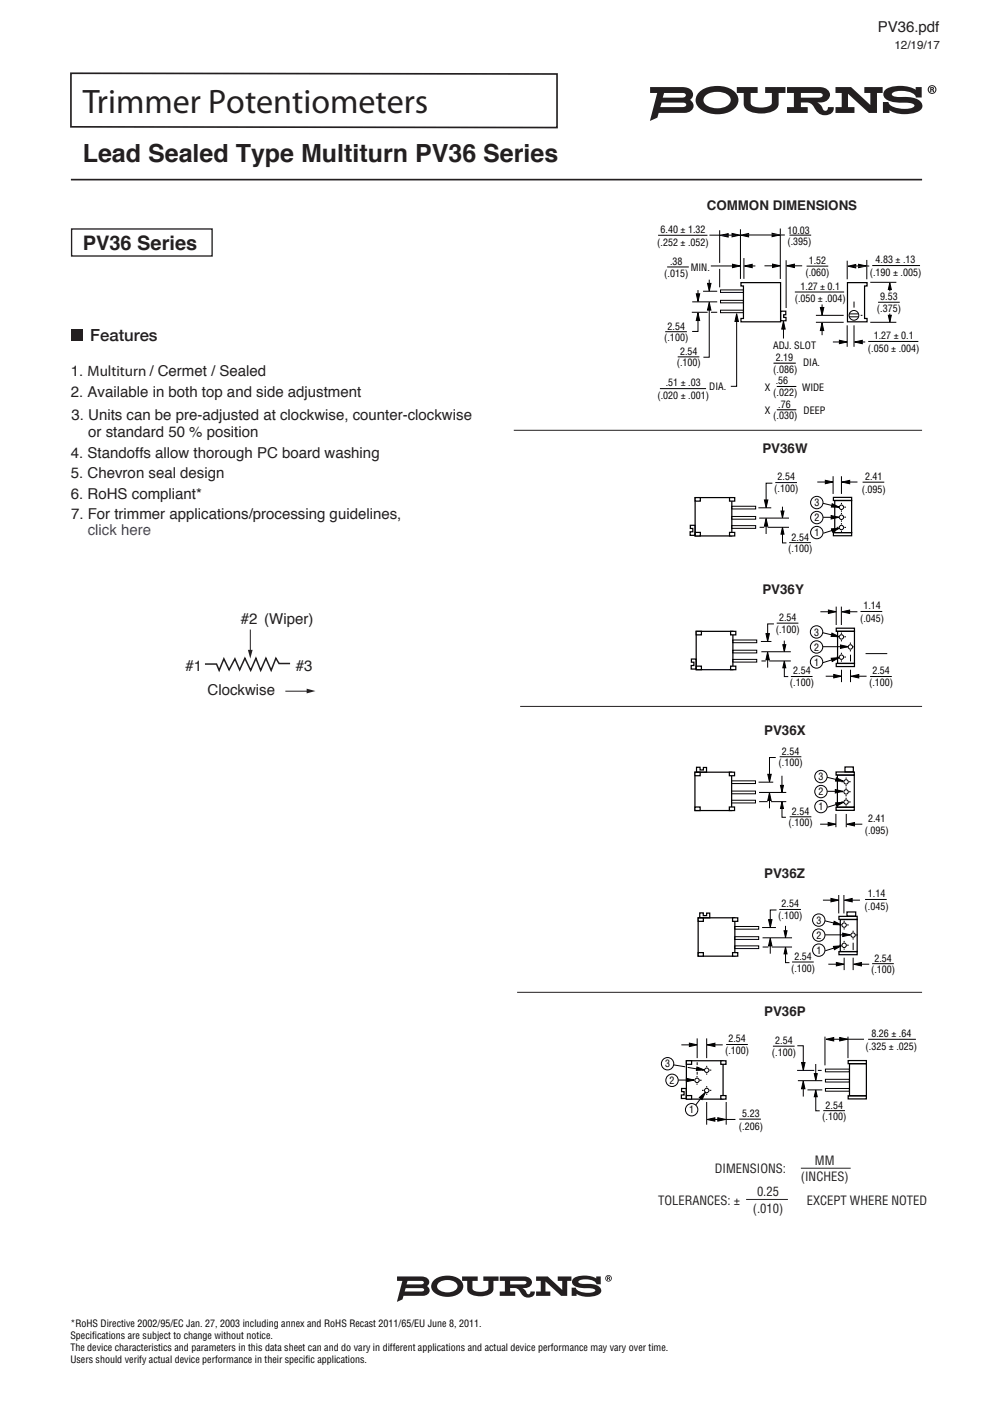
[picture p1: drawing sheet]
<svg xmlns="http://www.w3.org/2000/svg" width="210mm" height="297mm" viewBox="0 0 210 297" stroke-linecap="round" stroke-linejoin="round" font-family="sans-serif">
<!-- layer: Layer 1 -->
<path d="M15.1 48.4h29.8v5.8h-29.8z" fill="none" stroke="#231f20" stroke-width=".28"/>
<path d="M15 15.5l102.8 .2v11.3l-102.8-.2z" fill="none" stroke="#231f20" stroke-width=".35"/>
<path d="M197 18.7l.3 .1-.3 .1z" fill="#fff"/>
<g fill="#231f20">
<path d="M155.8 18.4h4.4v1.3h-1.5v2a1.92 1.92 0 0 0 2.3 1.1l.5-.1a1.83 1.83 0 0 0 1.7-1v-2h-1.4v-1.3h4.3v1.3h-1.4v2.3a2.78 2.78 0 0 1-3 2h-.7a4 4 0 0 1-3.6-1.4l-.1-2.9h-1.5z"/>
<path d="M176.7 18.4h3.3l4.1 3.8v-2.5h-1.3v-1.3h3.9v1.3h-1.2v4.2h-1.7l-4.5-4.1v2.9h1.4v1.2h-4v-1.2h1.3v-3h-1.3z"/>
<path d="M187.3 18.9a6.8 6.8 0 0 1 6.3 .1v-.6h1.3v2.2h-1.2a1.61 1.61 0 0 0-1.4-1.2 3.9 3.9 0 0 0-3.7 .4v.3a3 3 0 0 0 2.4 .4 4.8 4.8 0 0 1 3.8 1.1 1.25 1.25 0 0 1-.7 2 6.7 6.7 0 0 1-6-.3v.6h-1.4v-2.3h1.2a2.75 2.75 0 0 0 2.7 1.4 3.7 3.7 0 0 0 2.7-.5l.1-.2a2.44 2.44 0 0 0-2.4-.6h-1.5a2.48 2.48 0 0 1-2.7-1.8l.1-.5z"/>
<path d="M15 69.7h2.5v2.5h-2.5z"/>
<path d="M197 18.6v.3l.2-.1v-.2zM196.7 18.4l.7 .1 .1 .2-.2 .3 .2 .5h-.2l-.2-.4-.1 .4h-.3zM196.4 18.9a.71 .71 0 0 0 1.4 0 .71 .71 0 0 0-1.4 0zM196.2 18.9a.93 .93 0 0 1 1.8 0 .93 .93 0 0 1-1.8 0z"/>
<path d="M139.9 21.7h4.5l.6 .2 .1 .4-.4 .3-.5 .1h-4.6zM140.4 19.7h4l.6 .2v.4l-.3 .3-.5 .1h-4zM137.5 18.4v1.3h1.5l-1.6 5.9 1.6-.7 .3-1h5.5a1.52 1.52 0 0 0 1.6-.8 1.52 1.52 0 0 0-.3-1.8l-.2-.2a1.44 1.44 0 0 0 .6-1.6 1.44 1.44 0 0 0-1.5-1z"/>
<path d="M149.4 20.1a4.2 4.2 0 0 1 4.8 .2 1.39 1.39 0 0 1-.7 2.2 4.2 4.2 0 0 1-4.4-.5 1.25 1.25 0 0 1 .3-1.9zM147.8 19.5a2.33 2.33 0 0 0 .7 3.8 6.2 6.2 0 0 0 6.9-.4 2.5 2.5 0 0 0-1.1-4.2 6.3 6.3 0 0 0-6.5 .8z"/>
<path d="M169.4 19.7h3.9l.6 .2 .1 .2-.2 .4-.2 .1-4.2 .1zM166.4 18.4v1.3h1.5v3h-1.5v1.2h4.4v-1.2h-1.4v-1a2.78 2.78 0 0 1 2.2 .3l.5 .6a2.35 2.35 0 0 0 4.1 .9l.1-.8h-1.2a.6 .6 0 0 1-.6 .7 1.05 1.05 0 0 1-.7-.9l-1-.8a2.09 2.09 0 0 0 2.7-1.6 1.93 1.93 0 0 0-2.2-1.7z"/>
</g>
<path d="M128.6 270.3h.2l-.2 .1z" fill="#fff"/>
<g fill="#231f20">
<path d="M97.7 270h3.3v1h-1.1v1.5a1.31 1.31 0 0 0 1.7 .8l.4-.1a1.19 1.19 0 0 0 1.3-.7v-1.5h-1.1v-1h3.2v1h-1v1.7a2.41 2.41 0 0 1-2.8 1.5h-.5a2.06 2.06 0 0 1-2.3-1.5v-1.7h-1.1z"/>
<path d="M113.4 270h2.4l3.1 2.9v-1.9h-1v-1h3v1h-.9v3.1h-1.3l-3.3-3v2.1h1v.9h-3v-.9h1v-2.2h-1z"/>
<path d="M121.4 270.3a5.2 5.2 0 0 1 4.7 .2v-.5h.9v1.7h-.9a2.02 2.02 0 0 0-2.3-1.1 1.44 1.44 0 0 0-1.5 .6l.2 .2 1.2 .2a4.5 4.5 0 0 1 3.2 .8 1 1 0 0 1 .2 1.1 1 1 0 0 1-.9 .5 5 5 0 0 1-4.3-.3v.4h-1v-1.7h.9a2.49 2.49 0 0 0 2.5 1.1 1.52 1.52 0 0 0 1.6-.5 1.89 1.89 0 0 0-1.9-.5h-.6a2.17 2.17 0 0 1-2.4-1.3l.1-.5z"/>
<path d="M128.6 270.2v.2l.2-.1v-.1zM128.4 270l.5 .1v.3l.1 .4h-.2l-.2-.3v.3h-.2zM128.2 270.4a.53 .53 0 0 0 1 0 .53 .53 0 0 0-1 0zM128 270.4a.7 .7 0 0 1 1.4 0 .7 .7 0 0 1-1.4 0z"/>
<path d="M85.8 272.5h3.4l.5 .2v.2l-.3 .3h-.4h-3.4zM86.2 271h3l.4 .1v.3l-.2 .3h-.4h-3zM84 270v1h1.1l-1.2 4.4 1.2-.5 .2-.8h4.1a1.13 1.13 0 0 0 1.4-.6 1.13 1.13 0 0 0-.5-1.4 1.06 1.06 0 0 0 .4-1.2 1.06 1.06 0 0 0-1-.8z"/>
<path d="M92.7 271.4a2.88 2.88 0 0 1 4 .3 1.37 1.37 0 0 1-1.5 1.6 2.68 2.68 0 0 1-2.7-.8l-.1-.4zM91.9 270.7a1.81 1.81 0 0 0-.7 1.8 1.81 1.81 0 0 0 1.3 1.4 4.4 4.4 0 0 0 5.1-.8 1.97 1.97 0 0 0-1.4-3 4.8 4.8 0 0 0-4.3 .6z"/>
<path d="M107.9 271h2.9l.5 .1v.2l-.3 .4h-3.1zM105.7 270v1h1.1v2.2h-1.1v.9h3.3v-.9h-1.1v-.7a1.78 1.78 0 0 1 2.3 1.1 1.62 1.62 0 0 0 1.4 .9 1.62 1.62 0 0 0 1.5-.9v-.4h-.9l-.1 .3-.3 .3a.68 .68 0 0 1-.6-.7l-.7-.6a1.45 1.45 0 0 0 1.9-1.6 1.59 1.59 0 0 0-1.6-.9z"/>
</g>
<path d="M179.2 59.8h4.2v.7h-.6v6.9h.6v.7h-4.2z" fill="none" stroke="#000" stroke-width=".26"/>
<g fill="none" stroke="#000" stroke-width=".21">
<path d="M179.3 56.3l1.7-.3v.7zM181.6 55.9l1.6 .4-1.6 .3zM183.3 55v4.1M172.5 68.2h5.9M172.5 66.7h5.9M173.5 65h.7l-.3 1.7zM173.8 68.3l.4 1.6h-.7zM173.9 64.4v1.2M173.9 69.5v1.4M179.6 66.4h2M179.6 67h2"/>
<circle cx="180.6" cy="66.7" r="1.03"/>
</g>
<path d="M179.3 56.3l1.7-.3v.7zM181.6 55.9l1.6 .4-1.6 .3zM173.5 65h.7l-.3 1.7zM173.8 68.3l.4 1.6h-.7z" fill="#000"/>
<path d="M180.7 56.3h3.1z" fill="#fff"/>
<g fill="none" stroke="#000" stroke-width=".21">
<path d="M156.7 49.8l1.6-.4v.7zM163.3 49.3l1.6 .4-1.6 .4zM165 48.3v10.7M179.2 55.1v4M180.7 56.3h3.1M184 59.7h5.6M184.5 56.2h10.1M188.2 59.8l.3 1.5h-.6zM168.1 61.8h10.4M176.1 72.3h1.9M177.5 72l1.7 .3-1.7 .4zM179.2 68.8v4.6"/>
<path d="M180.6 63.8v1.3M180.6 68.8v4.6M180.7 72.3l1.7-.3v.7zM181.9 72.3h1.1M182 66.7h.4M183.6 72.2h10.6M184 68.2h5.6M185.7 63.9h4.6M187.9 66.7h.6l-.3 1.4zM188.2 66.3v1.7M188.2 60.4v1.2"/>
</g>
<path d="M156.7 49.8l1.6-.4v.7zM163.3 49.3l1.6 .4-1.6 .4zM177.5 72l1.7 .3-1.7 .4zM180.7 72.3l1.7-.3v.7zM187.9 66.7h.6l-.3 1.4zM188.2 59.8l.3 1.5h-.6z" fill="#000"/>
<path d="M158 49.7h8z" fill="#fff"/>
<g fill="none" stroke="#000" stroke-width=".21">
<path d="M150.3 56.3h5.1M152.4 49.8l1.6-.4v.7zM154.8 49.4l1.7 .3-1.7 .4zM154.9 55.9l1.6 .4-1.6 .3zM156.6 48.5v10.5M157.3 54.6v4.4M157.4 56.3l1.7-.4v.7zM158 49.7h8M158.6 56.3h1.1M161.7 56.2h2.2M163.4 55.9l1.6 .3-1.6 .4zM166.2 55.1v10.1"/>
<path d="M166.4 56.2l1.6-.3v.7zM167.6 56.2h2M152.4 65.6h4.8v.5h-4.8zM152.4 63.5h4.8v.6h-4.8zM152.4 61.3h4.8v.6h-4.8z"/>
</g>
<path d="M152.4 49.8l1.6-.4v.7zM154.8 49.4l1.7 .3-1.7 .4zM154.9 55.9l1.6 .4-1.6 .3zM157.4 56.3l1.7-.4v.7zM163.4 55.9l1.6 .3-1.6 .4zM166.4 56.2l1.6-.3v.7z" fill="#000"/>
<path d="M156.7 59.8h8.4v8.3h-8.4v-.7h.5v-6.9h-.5zM165.1 65.8h1.1v.8h-.5v.6h.5v.7h-1.1z" fill="none" stroke="#000" stroke-width=".26"/>
<path d="M150 49.7h5.3z" fill="#fff"/>
<g fill="none" stroke="#000" stroke-width=".21">
<path d="M139.2 49.8h10.4M141.1 56.5h4.6M149.6 59.9h.8l-.4 1.7zM150 59.2v.7M150 49.7h5.3M152.2 48.7v6.9M152.2 56.9v3.9M167 49.7h4.5M170.6 56.3h4.6M140.7 70.2h4.6M143.3 75.5h4.6M146.3 66.1h3.4"/>
<path d="M146.4 63.9h5.3M147.3 62.2h.7l-.4 1.6zM147.6 66.2l.4 1.6h-.8zM147.6 67.4v2.7h-1.2M147.6 61.4v1.3M148.7 61.6h3M150 64l.3 1.6h-.7zM150 64.7v10.9h-1.2M150.4 66.1h1.3M155.8 67.5v14.2h-1.2M155.8 66.4l.4 1.6h-.8zM163.6 76.8h4.7"/>
<path d="M165.7 68l.3 1.6h-.7zM165.7 69.1v2.5M139.6 82.2h9.7M164.3 81.8h4.1M164.3 86.7h4.1"/>
</g>
<path d="M149.6 59.9h.8l-.4 1.7zM147.3 62.2h.7l-.4 1.6zM147.6 66.2l.4 1.6h-.8zM150 64l.3 1.6h-.7zM155.8 66.4l.4 1.6h-.8zM165.7 68l.3 1.6h-.7z" fill="#000"/>
<path d="M147 105.3h7.8v8.1h-7.8z" fill="none" stroke="#000" stroke-width=".26"/>
<g fill="#fff" stroke="#000" stroke-width=".26">
<path d="M147 105.3h1.1v.7h-1.1z"/>
<path d="M147 112.6h1.1v.8h-1.1z"/>
<path d="M154.3 105.3h1.1v.7h-1.1z"/>
<path d="M154.3 112.6h1.1v.8h-1.1z"/>
</g>
<path d="M146 111.1h1v2.1h-1.1v-.7h.6v-.7h-.5zM176.2 105.2h3.9v.7h-3.9zM176.2 112.7h3.9v.6h-3.9zM176.5 105.9h3.6v6.8h-3.6zM145.2 224.4h7.7v8.1h-7.7z" fill="none" stroke="#000" stroke-width=".26"/>
<g fill="none" stroke="#000" stroke-width=".21">
<path d="M154.7 107.1h5.1v.6h-5.1zM154.7 109.3h5.1v.5h-5.1zM154.7 111.2h5.1v.6h-5.1zM160.4 107.4h2.7M160.6 109.6h6.3M160.6 111.5h1M161.7 105.8h.7l-.4 1.6zM162 109.7l.4 1.6h-.7zM162 110.9v2.1M162.3 111.5h4.6M163.3 102.2h-1.3v4.1M164 102.1h4.5"/>
<path d="M165.2 108.1h.6l-.3 1.4zM165.5 107.2v2.2M165.5 111.6l.3 1.4h-.6zM165.5 112.2v2.7h.8M166.9 114.8h4.6M172.8 102h2.2M174 106.5l2.4 .5M174.1 109.4h2.2M174.5 101.6l1.7 .4-1.7 .3zM175.8 109.1l1.6 .3-1.6 .4zM175.8 111.9l1.7-.2-1.4 .9zM176 106.6l1.5 .7h-1.7z"/>
<path d="M176.2 100.7v3.8M176.4 112.1l-2.3 .7M177 107.3h.3M177 109.4h.3M177 111.6h.3M177.9 106.4v.3M177.9 108v.3M177.9 108.5v.3M177.9 110.1v.3M177.9 110.7v.2M177.9 112.2v.3M177.9 100.7v3.8"/>
<path d="M178.1 102l1.6-.4v.7zM178.6 107.3h.3M178.6 109.4h.3M178.6 111.6h.3M179.3 102h2M182.4 102h4.6M183.1 138.3h4.5M164.9 160.1h4.6M167 172.8h4.6M173.4 174.3h2.2M174.9 164.4l2.4 .6M175 167.4h2.2"/>
<path d="M175.1 174l1.7 .3-1.7 .4zM176.7 167l1.6 .4-1.6 .4zM176.7 169.8l1.7-.1-1.5 .8zM176.8 172.2v2.8M176.9 164.5l1.5 .8-1.7-.1zM177.3 170l-2.3 .8M179 172.2v2.8M179.1 174.4l1.6-.4v.7zM180.3 174.3h2.1M174.5 219.3v6.1M174.7 219.8l1.6-.3v.7zM176 219.8h6.7"/>
<path d="M177.6 219.5l1.6 .3-1.6 .4zM179.3 219.3v4.5"/>
<circle cx="172.7" cy="109.5" r="1.31"/>
<circle cx="172.7" cy="106.3" r="1.31"/>
<circle cx="172.7" cy="112.7" r="1.31"/>
<circle cx="177.9" cy="111.6" r=".47"/>
<circle cx="177.9" cy="109.4" r=".47"/>
<circle cx="177.9" cy="107.3" r=".47"/>
<circle cx="173.6" cy="170.6" r="1.31"/>
<circle cx="173.6" cy="164.3" r="1.31"/>
<circle cx="173.6" cy="167.4" r="1.31"/>
</g>
<g fill="#000">
<path d="M161.7 105.8h.7l-.4 1.6zM162 109.7l.4 1.6h-.7zM165.2 108.1h.6l-.3 1.4zM165.5 111.6l.3 1.4h-.6zM174.5 101.6l1.7 .4-1.7 .3zM175.8 109.1l1.6 .3-1.6 .4zM176 106.6l1.5 .7h-1.7zM175.8 111.9l1.7-.2-1.4 .9zM178.1 102l1.6-.4v.7zM175.1 174l1.7 .3-1.7 .4zM176.7 167l1.6 .4-1.6 .4zM176.9 164.5l1.5 .8-1.7-.1z"/>
<path d="M176.7 169.8l1.7-.1-1.5 .8zM179.1 174.4l1.6-.4v.7zM174.7 219.8l1.6-.3v.7zM177.6 219.5l1.6 .3-1.6 .4z"/>
</g>
<path d="M157.8 253.7h8.8M169.4 247.1h10.5" fill="none" stroke="#231f20" stroke-width=".21"/>
<g fill="#fff" stroke="#000" stroke-width=".26">
<path d="M145.2 224.4h1.1v.7h-1.1z"/>
<path d="M145.2 231.8h1.1v.7h-1.1z"/>
<path d="M152.4 224.4h1.1v.7h-1.1z"/>
<path d="M152.4 231.8h1.1v.7h-1.1z"/>
</g>
<path d="M147.2 133.6h7.8v8.1h-7.8zM144.1 230.3h1l.1 2.1h-1.1v-.8h.6v-.7h-.6zM179.4 224.3h3.8v.7h-3.8zM179.4 231.8h3.8v.7h-3.8zM179.7 225h3.5v6.8h-3.5z" fill="none" stroke="#000" stroke-width=".26"/>
<g fill="none" stroke="#000" stroke-width=".21">
<path d="M147.4 219.7v4.1M149.4 219.7v4.1M183.6 219.9h10.1M142.5 225.3l2.4 .4M143.5 228.5h2.2M144.1 221h2.2M145.2 228.1l1.6 .4-1.6 .3zM145.4 225.8l2.5 .4M145.8 220.7l1.6 .3-1.6 .4zM146.4 228.5h.4M147.4 225.7l1.5 .6-1.6 .1zM147.4 227.6v.3"/>
<path d="M147.4 229.2v.3M147.4 224.7v.6M147.4 226.7v.6M147.9 232.2l1.3-1.1-.7 1.5zM148 228.5h.4M148.5 226.4h.3M148.5 230.6h.3M148.5 232l-1.3 1.7M149.4 233.1v4.8M149.5 225.5v.3M149.5 227.1v.2M149.5 229.7v.3"/>
<path d="M149.5 231.3v.3M149.5 236.8l1.7-.3v.7zM149.6 221l1.6-.3v.7zM150.1 226.4h.3M150.1 230.6h.3M150.6 236.8h4.9M150.8 221h2M151.8 236.4l1.6 .4-1.6 .4zM153.6 221h4.6M153.6 233.1v4.8M156.3 236.7h4.6M163.5 221.3h4.5"/>
<path d="M168.6 226.4h3.6M168.6 221.2h1.3v4.1M168.7 228.6h5.2M169.5 224.8h.7l-.3 1.6zM169.9 228.7l.3 1.6h-.7zM169.9 229.9v2.1M170.8 230.6h3.1M172.2 227.1h.6l-.3 1.5zM172.5 225.1v3.3M172.5 230.6l.3 1.4h-.6zM172.5 231.2v3.8h.9M173 226.4h.8"/>
<path d="M174.1 234.9h4.6M174.6 226.2h5v.5h-5zM174.6 228.3h5v.6h-5zM174.6 230.3h5v.5h-5z"/>
<circle cx="141.2" cy="225" r="1.31"/>
<circle cx="142.1" cy="228.5" r="1.31"/>
<circle cx="146.3" cy="234.7" r="1.31"/>
<circle cx="147.4" cy="228.5" r=".47"/>
<circle cx="149.5" cy="230.7" r=".47"/>
<circle cx="149.5" cy="226.4" r=".47"/>
</g>
<path d="M145.2 228.1l1.6 .4-1.6 .3zM145.8 220.7l1.6 .3-1.6 .4zM147.4 225.7l1.5 .6-1.6 .1zM147.9 232.2l1.3-1.1-.7 1.5zM149.5 236.8l1.7-.3v.7zM149.6 221l1.6-.3v.7zM151.8 236.4l1.6 .4-1.6 .4zM169.5 224.8h.7l-.3 1.6zM169.9 228.7l.3 1.6h-.7zM172.2 227.1h.6l-.3 1.5zM172.5 230.6l.3 1.4h-.6z" fill="#000"/>
<path d="M15 38h180" fill="none" stroke="#e5e6e7" stroke-width=".21"/>
<path d="M15 38h180z" fill="none" stroke="#231f20" stroke-width=".35"/>
<g fill="#fff" stroke="#000" stroke-width=".26">
<path d="M147.2 133.6h1.1v.7h-1.1z"/>
<path d="M147.2 140.9h1.1v.8h-1.1z"/>
<path d="M154.5 133.6h1.1v.7h-1.1z"/>
<path d="M154.5 140.9h1.1v.8h-1.1z"/>
</g>
<path d="M146.2 139.4h1v2.1h-1v-.7h.5v-.7h-.5zM176.8 132.9h3.9v.7h-3.9zM177.1 133.6h3.6v6.7h-3.6zM176.8 140.3h3.9v.7h-3.9zM147.6 194.2h7.8v8.1h-7.8zM177.4 193.8h3.9v.7h-3.9zM177.7 194.5h3.6v6.8h-3.6zM177.4 201.3h3.9v.7h-3.9z" fill="none" stroke="#000" stroke-width=".26"/>
<g fill="none" stroke="#000" stroke-width=".21">
<path d="M155 135.4h5v.6h-5zM155 137.5h5v.6h-5zM155 139.5h5v.6h-5zM176.9 134.7h.4M176.9 139h.4M177.9 133.8v.3M177.9 135.4v.3M177.9 138.1v.3M177.9 139.7v.3M178.6 134.7h.3M178.6 139h.3M178.8 136.8h.4"/>
<path d="M179.8 135.9v.3M179.8 137.5v.3M180.5 136.8h.3M177.5 195.7h.4M177.5 199.9h.4M178.5 194.8v.2M178.5 196.4v.2M178.5 199v.3M179.1 195.7h.4M179.1 199.9h.4M179.4 197.8h.4M180.4 196.9v.3"/>
<path d="M180.4 198.5v.3M181 197.8h.4M178.5 200.6v.3"/>
<circle cx="177.9" cy="139" r=".47"/>
<circle cx="177.9" cy="134.7" r=".47"/>
<circle cx="179.8" cy="136.9" r=".47"/>
<circle cx="178.5" cy="195.7" r=".47"/>
<circle cx="178.5" cy="200" r=".47"/>
<circle cx="180.4" cy="197.8" r=".47"/>
</g>
<g fill="#fff" stroke="#000" stroke-width=".26">
<path d="M147.6 194.2h1.1v.7h-1.1z"/>
<path d="M147.6 201.5h1.1v.8h-1.1z"/>
<path d="M154.9 194.2h1.1v.7h-1.1z"/>
<path d="M154.9 201.5h1.1v.8h-1.1z"/>
</g>
<path d="M147 163.3h7.7v8.2h-7.7zM148 193.1h.7v.6h.7v-.5h.7v1h-2.1zM179.1 192.9h1.9v.9h-1.9z" fill="none" stroke="#000" stroke-width=".26"/>
<g fill="none" stroke="#000" stroke-width=".21">
<path d="M160.9 135.7h2.2M161 137.9h6.2M161 139.8h1M162 134h.7l-.4 1.7zM162.3 137.9l.4 1.7h-.7zM162.3 139.1v2.1M162.7 139.8h4.5M163.7 132h-1.4v2.5M164.3 131.8h4.5M165.5 136.4h.7l-.3 1.4zM165.9 135.5v2.2M165.9 139.8l.3 1.5h-.7z"/>
<path d="M173.5 129.4h2.2M174 133.8l2.3 .6M174 136.8h4.3M175.2 129l1.6 .4-1.6 .4zM175.8 139.2l1.7-.1-1.5 .8zM175.9 133.9l1.5 .8-1.6-.1zM176.4 139.4l-2.4 .8M176.8 128.3v3.9M177.7 136.4l1.7 .4-1.7 .4zM177.9 128.3v3.9M178 129.4l1.7-.3v.7zM179.2 129.4h2.1"/>
<path d="M179.9 138.5v1.4M182 129.4h4.6M165.9 140.5v2.6h.8M167.3 143.1h4.5M174.6 143h2.2M176.3 142.7l1.7 .3-1.7 .4zM178 141.7v2.6M179.9 141.7v2.6M180 143.1l1.6-.4v.7zM181.2 143h2.1M184 143.1h4.6M155.4 196h5.1v.6h-5.1z"/>
<path d="M155.4 198.1h5.1v.6h-5.1zM161.2 196.2h2.9M161.3 198.4h6.2M162.5 194.5h.8l-.4 1.7zM162.9 198.5l.4 1.6h-.8zM162.9 199.7v2M164.2 192.5h-1.3v2.6M164.8 192.4h4.6M165.8 196.9h.6l-.3 1.4zM166.1 195.9v2.3M174 190.4h2.2M174.5 194.8l2.3 .6"/>
<path d="M174.5 197.8h4.2M175.7 190.1l1.7 .3-1.7 .4zM176.4 194.9l1.5 .7h-1.7zM177.4 189.3v3.9M178.2 197.4l1.7 .4-1.7 .3zM178.5 189.3v3.9M178.6 190.4l1.6-.3v.7zM179.8 190.4h2.1M180.4 199.4v1.6M182.9 190.3h4.6M155.4 200.1h5.1v.6h-5.1zM161.3 200.3h1.2"/>
<path d="M163.2 200.3h4.3M166.1 200.3l.3 1.5h-.6zM166.1 201v2.6h.9M167.5 203.5h4.6M175.2 204h2.2M176.3 200.2l1.6-.1-1.4 .8zM176.8 200.4l-2.3 .7M176.9 203.6l1.6 .4-1.6 .3zM178.5 202.6v2.6M180.4 202.6v2.6M180.5 204l1.7-.4v.7zM181.7 204h2.1"/>
<path d="M184.4 203.9h4.6"/>
<circle cx="172.7" cy="136.9" r="1.31"/>
<circle cx="172.7" cy="133.7" r="1.31"/>
<circle cx="172.7" cy="140" r="1.31"/>
<circle cx="173.2" cy="197.8" r="1.31"/>
<circle cx="173.2" cy="194.6" r="1.31"/>
<circle cx="173.2" cy="201" r="1.31"/>
</g>
<g fill="#000">
<path d="M162 134h.7l-.4 1.7zM162.3 137.9l.4 1.7h-.7zM165.5 136.4h.7l-.3 1.4zM175.2 129l1.6 .4-1.6 .4zM175.9 133.9l1.5 .8-1.6-.1zM175.8 139.2l1.7-.1-1.5 .8zM177.7 136.4l1.7 .4-1.7 .4zM178 129.4l1.7-.3v.7zM165.9 139.8l.3 1.5h-.7zM176.3 142.7l1.7 .3-1.7 .4zM180 143.1l1.6-.4v.7zM162.5 194.5h.8l-.4 1.7z"/>
<path d="M165.8 196.9h.6l-.3 1.4zM175.7 190.1l1.7 .3-1.7 .4zM176.4 194.9l1.5 .7h-1.7zM178.2 197.4l1.7 .4-1.7 .3zM178.6 190.4l1.6-.3v.7zM162.9 198.5l.4 1.6h-.8zM166.1 200.3l.3 1.5h-.6zM176.3 200.2l1.6-.1-1.4 .8zM176.9 203.6l1.6 .4-1.6 .3zM180.5 204l1.7-.4v.7z"/>
</g>
<path d="M109.4 209.9h85.6" fill="none" stroke="#231f20" stroke-width=".21"/>
<g fill="#fff" stroke="#000" stroke-width=".26">
<path d="M147 163.3h1.1v.8h-1.1z"/>
<path d="M147 170.7h1.1v.8h-1.1z"/>
<path d="M154.2 163.3h1.1v.8h-1.1z"/>
<path d="M154.2 170.7h1.1v.8h-1.1z"/>
</g>
<path d="M147.3 162.3h.8v.6h.7v-.5h.6v1h-2.1zM176.8 163.3h3.9v.7h-3.9zM176.8 170.8h3.9v.6h-3.9zM177.1 164h3.6v6.8h-3.6zM178.7 162.2h1.8v1.1h-1.8z" fill="none" stroke="#000" stroke-width=".26"/>
<g fill="none" stroke="#000" stroke-width=".21">
<path d="M154.7 165.2h5.1v.6h-5.1zM154.7 167.3h5.1v.6h-5.1zM154.7 169.3h5.1v.6h-5.1zM160.4 165.5h3.1M160.5 167.6h5.8M160.5 169.6h1.8M162.4 163.8h.7l-.4 1.6zM162.7 167.7l.4 1.6h-.7zM162.7 168.9v2.1M163.1 169.6h3.2M164.1 160.2h-1.4v4.1M165.1 166.1h.6l-.3 1.5z"/>
<path d="M165.4 164.1v3.4M165.4 169.6l.3 1.4h-.6zM165.4 170.2v2.7h.8M177.9 165.4h.4M177.9 167.5h.4M177.9 169.6h.4M178.9 164.5v.3M178.9 166.1v.2M178.9 166.6v.3M178.9 168.2v.3M178.9 168.7v.3M178.9 170.3v.3"/>
<path d="M179.5 165.4h.4M179.5 167.5h.4M179.5 169.6h.4"/>
<circle cx="178.9" cy="165.4" r=".47"/>
<circle cx="178.9" cy="167.5" r=".47"/>
<circle cx="178.9" cy="169.7" r=".47"/>
</g>
<path d="M162.4 163.8h.7l-.4 1.6zM162.7 167.7l.4 1.6h-.7zM165.1 166.1h.6l-.3 1.5zM165.4 169.6l.3 1.4h-.6z" fill="#000"/>
<path d="M108.7 91h86.3M52.9 133.2v4.7M60.3 146.2h5.2M110 149.4h85" fill="none" stroke="#231f20" stroke-width=".21"/>
<path d="M61.3 140.4h-2.3l-.7-1.2-1 2.6-1.1-2.6-1.1 2.6-1-2.6-1.1 2.6-1.2-2.6-1.1 2.5-1-2.3-1.2 2.3-1.2-2.3-1 2.4-.5-1.3h-2.5" fill="none" stroke="#231f20" stroke-width=".32"/>
<g fill="#231f20">
<path d="M64.9 145.7l1.8 .5-1.8 .5z"/>
<path d="M52.4 137.5h1l-.5 1.8z"/>
</g>
<text font-size="7.2" fill="#231f20" x="17.5" y="23.9">Trimmer Potentiometers</text>
<text font-size="5.3" fill="#231f20" x="17.5" y="34.2">Lead Sealed Type Multiturn PV36 Series</text>
<text font-size="4.2" fill="#231f20" x="17.5" y="52.8">PV36 Series</text>
<text font-size="3.5" fill="#231f20" x="19.1" y="72.2">Features</text>
<g font-size="3.2" fill="#231f20">
<text x="185.6" y="6.8">PV36.pdf</text>
<text x="15" y="84">2. Available in both top and side adjustment</text>
<text x="15" y="79.5">1. Multiturn / Cermet / Sealed</text>
<text x="15.1" y="88.9">3. Units can be pre-adjusted at clockwise, counter-clockwise</text>
<text x="18.7" y="92.4">or standard 50 % position</text>
<text x="15" y="96.9">4. Standoffs allow thorough PC board washing</text>
<text x="15" y="101.1">5. Chevron seal design</text>
<text x="15" y="105.6">6. RoHS compliant*</text>
<text x="15" y="109.8">7. For trimmer applications/processing guidelines,</text>
<text x="50.9" y="132">#2 (Wiper)</text>
<text x="39.2" y="142">#1</text>
<text x="62.6" y="142">#3</text>
<text x="43.9" y="147">Clockwise</text>
</g>
<text font-size="3.2" fill="#00f" x="18.6" y="113.3">click here</text>
<g font-size="2.8" fill="#231f20">
<text x="149.5" y="44.3">COMMON DIMENSIONS</text>
<text x="161.2" y="95.9">PV36W</text>
<text x="161.2" y="125.8">PV36Y</text>
<text x="161.6" y="155.6">PV36X</text>
<text x="161.6" y="185.7">PV36Z</text>
<text x="161.6" y="215">PV36P</text>
</g>
<g font-size="2.7" fill="#231f20">
<text x="151.2" y="248.1">DIMENSIONS:</text>
<text x="169.4" y="249.7">(INCHES)</text>
<text x="172.3" y="246.5">MM</text>
<text x="139.2" y="254.9">TOLERANCES: ±</text>
<text x="159.2" y="256.5">(.010)</text>
<text x="160.1" y="253">0.25</text>
<text x="170.6" y="254.9">EXCEPT WHERE NOTED</text>
</g>
<text font-size="2.5" fill="#231f20" x="189.1" y="10.3">12/19/17</text>
<g font-size="2.1">
<text x="139" y="52">(.252 ± .052)</text>
<text x="139.7" y="49.3">6.40 ± 1.32</text>
<text x="166.5" y="49.4">10.03</text>
<text x="166.5" y="51.9">(.395)</text>
<text x="140.5" y="58.6">(.015)</text>
<text x="141.7" y="56.1">.38</text>
<text x="146.1" y="57.3">MIN.</text>
<text x="170.3" y="58.5">(.060)</text>
<text x="171" y="55.8">1.52</text>
<text x="183.9" y="58.3">(.190 ± .005)</text>
<text x="185.2" y="55.7">4.83 ± .13</text>
<text x="168.1" y="64">(.050 ± .004)</text>
<text x="169.3" y="61.3">1.27 ± 0.1</text>
<text x="186.2" y="63.4">9.53</text>
<text x="141.2" y="69.7">2.54</text>
<text x="184.8" y="71.8">1.27 ± 0.1</text>
<text x="185.5" y="66.1">(.375)</text>
<text x="140.5" y="72.2">(.100)</text>
<text x="143.1" y="77.5">(.100)</text>
<text x="143.8" y="75.1">2.54</text>
<text x="163.5" y="73.9">ADJ. SLOT</text>
<text x="164" y="76.4">2.19</text>
<text x="169.8" y="77.4">DIA.</text>
<text x="183.5" y="74.4">(.050 ± .004)</text>
<text x="140.8" y="81.7">.51 ± .03</text>
<text x="150" y="82.4">DIA.</text>
<text x="161.8" y="82.7">X</text>
<text x="163.5" y="78.8">(.086)</text>
<text x="163.5" y="83.8">(.022)</text>
<text x="164" y="81.3">.56</text>
<text x="169.6" y="82.6">WIDE</text>
<text x="139" y="84.3">(.020 ± .001)</text>
<text x="161.8" y="87.7">X</text>
<text x="163.5" y="88.7">(.030)</text>
<text x="164.6" y="86.3">.76</text>
<text x="169.9" y="87.6">DEEP</text>
<text x="164.4" y="101.6">2.54</text>
<text x="182.9" y="101.6">2.41</text>
<text x="163.7" y="104.1">(.100)</text>
<text x="172.2" y="107.1">3</text>
<text x="182.2" y="104.2">(.095)</text>
<text x="172.2" y="110.3">2</text>
<text x="172.2" y="113.4">1</text>
<text x="166.7" y="116.8">(.100)</text>
<text x="167.4" y="114.3">2.54</text>
<text x="164.7" y="131.4">2.54</text>
<text x="181.9" y="131.6">(.045)</text>
<text x="182.6" y="128.9">1.14</text>
<text x="164" y="133.9">(.100)</text>
<text x="172.2" y="137.6">2</text>
<text x="172.2" y="134.5">3</text>
<text x="167.7" y="142.7">2.54</text>
<text x="172.2" y="140.8">1</text>
<text x="184.5" y="142.7">2.54</text>
<text x="167" y="145.1">(.100)</text>
<text x="183.8" y="145.1">(.100)</text>
<text x="165.4" y="159.6">2.54</text>
<text x="164.7" y="162.1">(.100)</text>
<text x="173.1" y="165">3</text>
<text x="167.5" y="172.3">2.54</text>
<text x="173.1" y="168.2">2</text>
<text x="173.1" y="171.4">1</text>
<text x="183.6" y="173.8">2.41</text>
<text x="166.8" y="174.8">(.100)</text>
<text x="182.9" y="176.5">(.095)</text>
<text x="165.3" y="191.9">2.54</text>
<text x="183.6" y="189.8">1.14</text>
<text x="164.6" y="194.4">(.100)</text>
<text x="172.6" y="195.4">3</text>
<text x="182.9" y="192.5">(.045)</text>
<text x="168" y="203.1">2.54</text>
<text x="172.6" y="198.6">2</text>
<text x="172.6" y="201.8">1</text>
<text x="184.9" y="203.4">2.54</text>
<text x="167.3" y="205.5">(.100)</text>
<text x="184.2" y="205.9">(.100)</text>
<text x="154.1" y="220.5">2.54</text>
<text x="163.9" y="220.9">2.54</text>
<text x="184.3" y="219.4">8.26 ± .64</text>
<text x="140.6" y="225.8">3</text>
<text x="153.4" y="223">(.100)</text>
<text x="163.2" y="223.3">(.100)</text>
<text x="183.1" y="222">(.325 ± .025)</text>
<text x="141.6" y="229.3">2</text>
<text x="145.8" y="235.5">1</text>
<text x="156.3" y="239">(.206)</text>
<text x="157" y="236.3">5.23</text>
<text x="173.9" y="237">(.100)</text>
<text x="174.6" y="234.5">2.54</text>
<text x="14.9" y="280.6">*RoHS Directive 2002/95/EC Jan. 27, 2003 including annex and RoHS Recast 2011/65/EU June 8, 2011.</text>
<text x="14.9" y="283.2">Specifications are subject to change without notice.</text>
<text x="14.9" y="285.7">The device characteristics and parameters in this data sheet can and do vary in different applications and actual device performance may vary over time.</text>
<text x="14.9" y="288.2">Users should verify actual device performance in their specific applications.</text>
</g>
</svg>
